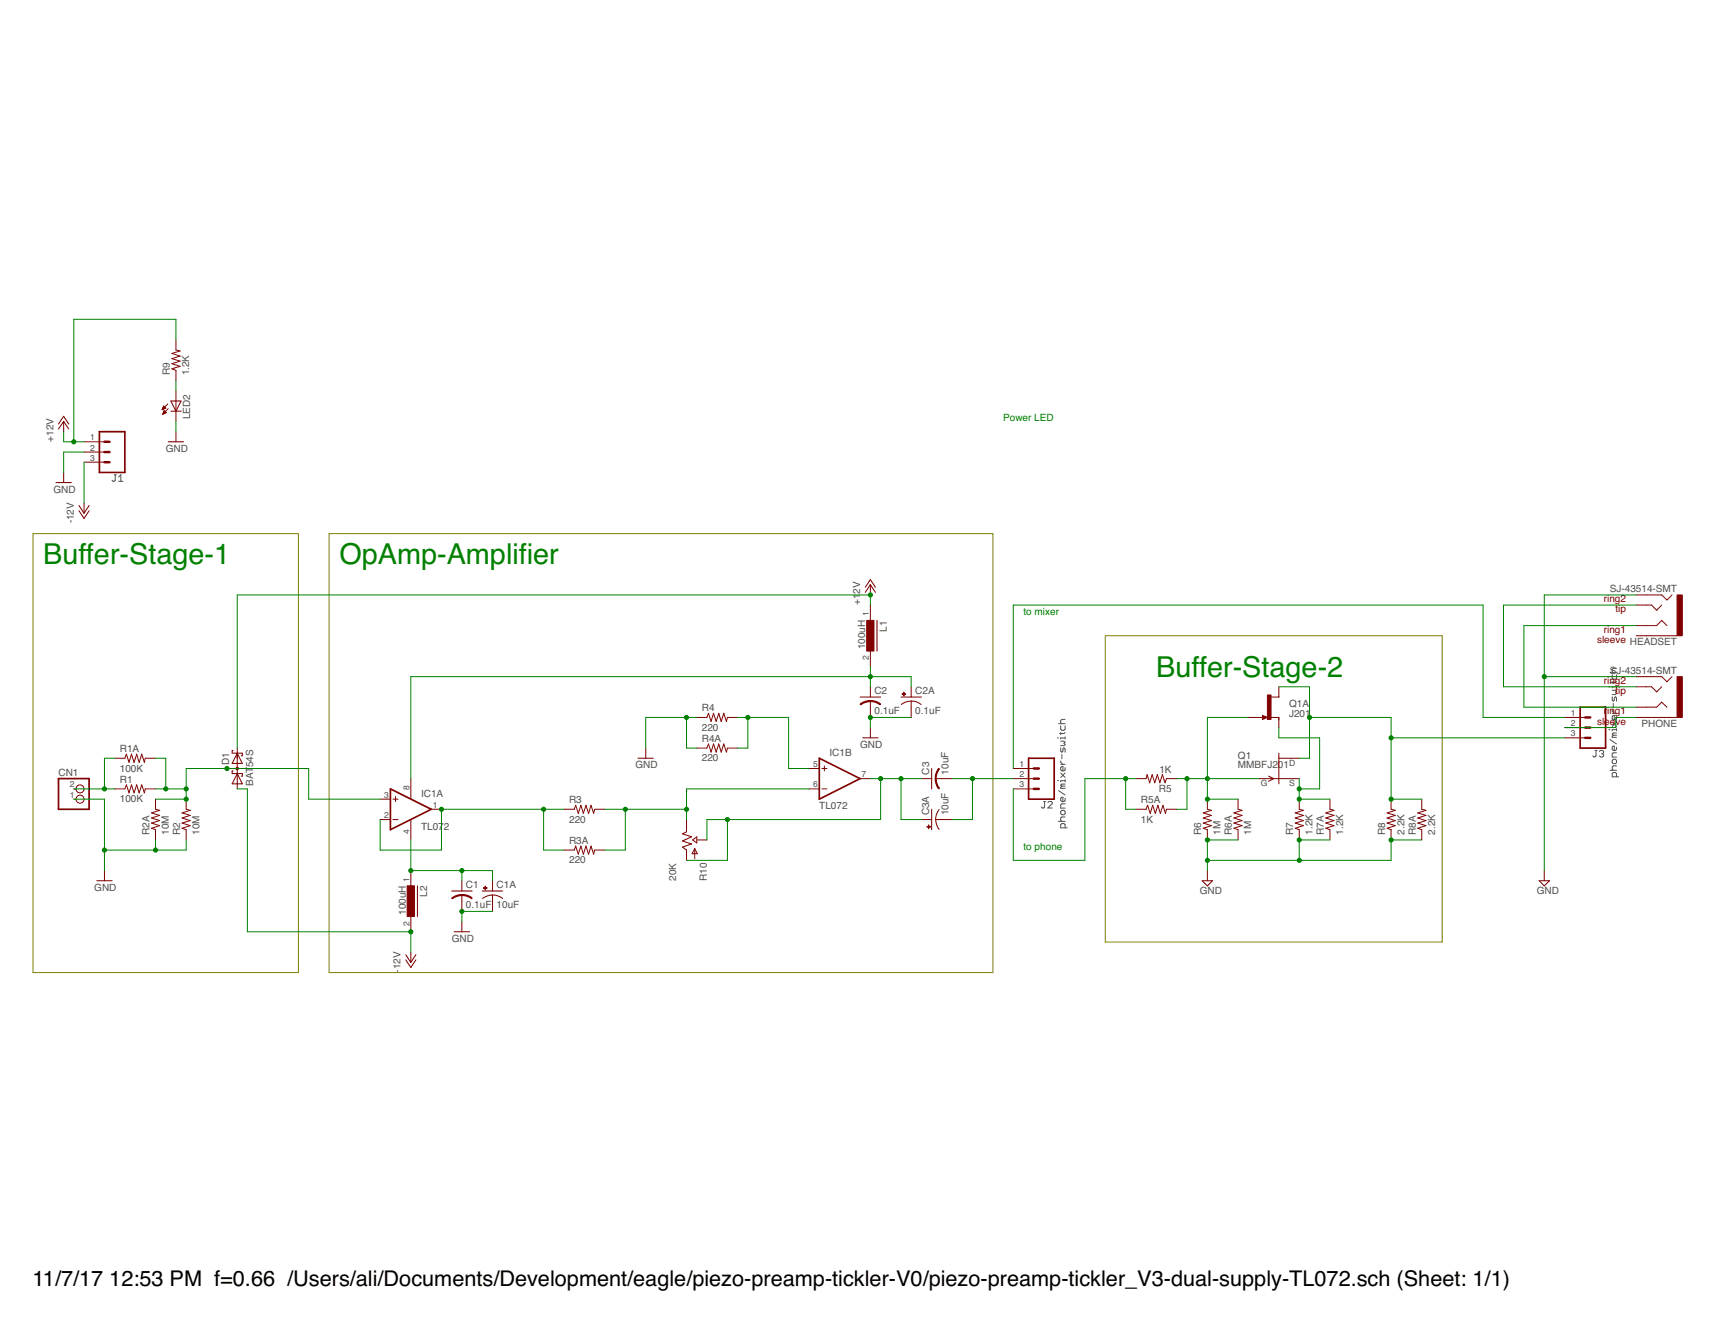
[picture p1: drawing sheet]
<svg xmlns="http://www.w3.org/2000/svg" width="279mm" height="216mm" viewBox="0 0 279 216" stroke-linecap="round" stroke-linejoin="round" font-family="sans-serif">
<path d="M5.4 87h43.2v71.5h-43.2zM53.6 87h108.2v71.5h-108.2zM180.1 103.6h54.8v49.9h-54.8z" fill="none" stroke="#808000" stroke-width=".16"/>
<g fill="none" stroke="#505050" stroke-width=".16">
<path d="M18.6 77.4h.4M18.8 77.4v.9l-.2 .1-.4-.1M19.3 78.4h.7M19.3 77.7l.4-.3v1M172.4 117.9h1.1M172.8 118.3v.5l.2 .2h.3l.2-.2v-.5M172.8 119.4v.3M173.5 117.2h-.5l-.2 .2v.4l.2 .1M173.5 119.4l-.2 .1h-.7M262.1 118.9h.2M262.1 111.9h.2M262.3 109.6h1.1"/>
<path d="M262.7 110v.5l.1 .2h.4l.2-.2v-.5M262.7 111v.4M262.7 113.5v.6l.1 .2 .2-.2v-.4l.2-.2 .2 .2v.6M262.7 115.7v.2l.3 .3M262.7 117.6l.7 .8M262.7 116.2h.7M262.7 112.5h.5l.2 .1-.2 .2 .2 .2-.2 .2h-.5M262.8 119.8l-.1 .3h.7M262.8 119.8h.6M262.8 114.6v.7M263.4 108.9h-.6l-.1 .2v.3l.1 .2M263.4 111.9h-.7v.2"/>
<path d="M263.4 116.8v.3l-.2 .2h-.4l-.1-.2v-.3l.3-.2v.7M263.4 118.9h-.7v.2M263.4 111.8v.3M263.4 118.7v.4M263.4 119.4h-.6l-.1 .2 .1 .2M263.4 117.6l-.7 .8M263.4 111l-.2 .2h-.7M170 130.6h.3M170.2 130.6v.9l-.2 .2-.3-.2M170.7 130.8l.2-.2h.4l.1 .2v.1l-.7 .8h.7M172.3 127.2h.1M172.3 120.2h.1"/>
<path d="M172.4 133.8h1.1M172.4 128.8l1.1 .7M172.8 121.9v.5l.2 .2 .3-.7 .2 .1v.6M172.8 124v.2l.4 .3M172.8 126l.7 .7M172.8 124.5h.7M172.8 120.8h.5l.2 .2-.2 .1 .2 .2-.2 .2h-.5M173 128.1l-.2 .4h.7M173 132h.3l.2 .2v.4l-.2 .2h-.3l-.2-.2v-.4zM173 128.1h.5M173 122.9v.7M173.5 134.9v-.5l-.2-.2h-.3l-.2 .2v.5h1.1"/>
<path d="M173.5 120.2h-.7v.2M173.5 125.1v.3l-.2 .2h-.3l-.2-.2v-.3l.4-.2v.7M173.5 127.2h-.7v.2M173.5 130.1v.3l-.2 .2h-.3l-.2-.2v-.3l.4-.2v.7M173.5 131h-.5l-.2 .1v.6h.7M173.5 133.1h-.5l-.2 .2v.3l.2 .2M173.5 120.1v.3M173.5 127v.4M173.5 127.8h-.5l-.2 .1 .2 .2M173.5 126l-.7 .7M259.8 122.3h.4M260 122.3v.9l-.2 .1-.3-.1"/>
<path d="M260.6 122.4l.1-.1h.4l.2 .1-.2 .4M260.9 122.8h.2M261.1 122.8l.2 .2-.2 .3h-.4l-.1-.1M262.3 125.5h1.1M262.3 120.5l1.1 .7M262.8 123.7h.4l.2 .2v.4l-.2 .1h-.4l-.1-.1v-.4zM263.4 126.6v-.6l-.2-.1h-.4l-.1 .1v.6h1M263.4 121.8v.3l-.2 .2h-.4l-.1-.2v-.3l.3-.2v.7M263.4 122.7h-.6l-.1 .1v.6h.7M263.4 124.8h-.6l-.1 .2v.3l.1 .2"/>
</g>
<g fill="none" stroke="#800000" stroke-width=".17">
<path d="M9.1 78.6h2.5M9.5 69.9l.9-1.2 .8 1.2M9.5 69.1l.9-1.3 .8 1.3M27.4 72h2.5M27.8 65.3h1.7l-.8 1.7zM27.8 67h1.7M12.9 82.4l.8 1.2 .8-1.2M12.9 83.2l.8 1.3 .8-1.3M141 96.5l.8-1.2 .8 1.2M141 95.7l.8-1.3 .8 1.3M140.1 113.6h3.4M142.9 101.1v5"/>
<path d="M146.8 113.6h3.3M146.8 114.8a2.66 2.66 0 0 1 3.3 0M38 125.6h-.2v.4h1.7v.5h-.2M38 122.3h-.2v.4h1.7v.4h-.2M38.7 126l.8 1.7h-1.7zM38.7 122.7l.8 1.7h-1.7zM103.9 123.5h2.5M111.8 135.5l-.6 .4 1.5 .5-1.5 .6 1.5 .5-1.5 .5 .6 .5M140.5 120.2h2.5M151.8 125.2v3.3M151.8 131.9v3.3M152.4 133.5a2.77 2.77 0 0 0 .6 1.6"/>
<path d="M153 131.9a2.6 2.6 0 0 0-.6 1.6M206.7 126.5l.8 .4-.8 .4M208.3 122.7v5M15.8 143.5h2.5M66.1 155.6l.8 1.2 .9-1.2M66.1 156.4l.8 1.2 .9-1.2M68 144.4v4.9M73.6 145.2h3.3M74 151.8h2.5M78.6 145.2h3.3M78.6 146.4a2.69 2.69 0 0 1 3.3 0M195.9 143.5h1.6l-.8 .9z"/>
<path d="M250.8 143.5h1.6l-.8 .9z"/>
</g>
<g fill="none" stroke="#800000" stroke-width=".16">
<path d="M28.7 55.4v1.6l.6 .2-1.3 .4 1.3 .4-1.3 .4 1.3 .4-1.3 .5 1.3 .4-1.3 .4 .7 .2v1.7M10.4 68.7v1.6M10.4 77v1.6M13.7 72h3.3M13.7 73.7h3.3M13.7 75.3h3.3M26.4 66.7h.2M26.5 66.6h.2M26.5 66.5h.4M26.5 67.4h.1M26.5 66.5h.5M26.6 66.4h.3"/>
<path d="M26.6 67.4h.2M26.6 67.3h.4M26.6 67.2h.5M26.6 66.3h.2M26.6 66.2h.1M26.6 67.2h.4M26.7 66.2l.3 .3-.6 .3zM26.7 67.1h.2M26.7 67h.2M26.7 67h.1M27.1 67.2l-.3-.3-.3 .6M27.1 67.2l-.6 .3"/>
<path d="M27.3 65.8l-.9 1M27.4 66.6l-.9 .9M28.7 63.7v5M28.7 70.3v1.7M13.7 82v1.6M141.8 95.3v1.6M141.8 98.6v3.3M266.6 96.9h4.1l.9 .9 .8-.9M266.6 98.6h2.5l.8 .8 .8-.8M113.5 116.9h1.7l.2-.7 .4 1.4 .4-1.4 .5 1.4 .4-1.4 .4 1.4 .4-1.4 .4 1.4 .2-.7h1.7M141.8 105.3v3.3M141.8 111.9v1.7"/>
<path d="M141.8 114.2v2.7M141.8 118.6v1.6M148.4 111.9v1.7M148.4 114.2v2.7M203.3 116.9h3.2M205.7 116.6l.8 .3-.8 .3zM207 116.9h1.3v1.7M208.3 111.9v1.7h-1.3M254.9 116.9h3.4M254.9 118.6h3.4M266.6 116.9h6.6M266.6 110.3h4.1l.9 .8 .8-.8"/>
<path d="M266.6 115.2h3.3l.8-.8 .9 .8M266.6 111.9h2.5l.8 .8 .8-.8M266.6 101.9h3.3l.8-.8 .9 .8M266.6 103.6h6.6M12 130.2h.4M12 128.5h.4M18.7 128.5h1.6l.3-.6 .4 1.3 .4-1.3 .4 1.3 .5-1.3 .4 1.3 .4-1.3 .4 1.3 .2-.7h1.6M18.7 123.5h1.6l.3-.6 .4 1.3 .4-1.3 .4 1.3 .5-1.3 .4 1.3 .4-1.3 .4 1.3 .2-.7h1.6M25.3 130.2v1.7l.7 .1-1.3 .5 1.3 .4-1.3 .4 1.3 .4-1.3 .4 1.3 .4-1.3 .5 .6 .2v1.7M30.3 130.2v1.7l.7 .1-1.3 .5 1.3 .4-1.3 .4 1.3 .4-1.3 .4 1.3 .4-1.3 .5 .6 .2v1.7M37 125.2h1.7M38.7 121.9v6.6"/>
<path d="M61.9 130.2h1.7M61.9 133.5h1.7M64 130.2h.9M64 133.5h.9M64.4 129.8v.8M66.9 126.9v3.3M66.9 133.5v3.4M70.3 131.9h1.6M91.9 131.9h1.7l.2-.7 .4 1.3 .4-1.3 .4 1.3 .5-1.3 .4 1.3 .4-1.3 .4 1.3 .2-.6h1.6M91.9 138.5h1.7l.2-.6 .4 1.3 .4-1.3 .4 1.3 .5-1.3 .4 1.3 .4-1.3 .4 1.3 .2-.7h1.6M105.2 121.9v1.6M111.8 133.5v2"/>
<path d="M111.8 138.5v1.7M112.8 136.9l.7-.5v1zM113.2 138.3v1.6M113.2 138.3l.4 .8h-.8zM113.5 121.9h1.7l.2-.7 .4 1.4 .4-1.4 .5 1.4 .4-1.4 .4 1.4 .4-1.4 .4 1.4 .2-.7h1.7M113.5 136.9h1.7M131.8 125.2h1.7M131.8 128.5h1.7M133.9 125.2h.8M133.9 128.5h.8M134.3 124.8v.8M140.1 126.9h1.7"/>
<path d="M150.1 133.5h1.7M150.1 126.9h1.7M152.4 133.5h2.7M152.4 126.9h2.7M165.1 125.2h3.3M165.1 128.5h3.3M165.1 126.9h3.3M185.1 131.9h1.6l.3-.7 .4 1.3 .4-1.3 .4 1.3 .4-1.3 .4 1.3 .5-1.3 .4 1.3 .1-.6h1.7M185.1 126.9h1.6l.2-.7 .4 1.4 .4-1.4 .4 1.4 .5-1.4 .4 1.4 .4-1.4 .4 1.4 .2-.7h1.7M196.7 130.2v1.7l.7 .1-1.4 .5 1.4 .4-1.4 .4 1.4 .4-1.4 .4 1.4 .4-1.4 .5 .7 .2v1.7M201.7 130.2v1.7l.7 .1-1.4 .5 1.4 .4-1.4 .4 1.4 .4-1.4 .4 1.4 .4-1.4 .5 .7 .2v1.7M205 126.9h6.7"/>
<path d="M208.3 123.5h3.4M211.7 130.2v1.7l.6 .1-1.3 .5 1.3 .4-1.3 .4 1.3 .4-1.3 .4 1.3 .4-1.3 .5 .7 .2v1.7M216.7 130.2v1.7l.6 .1-1.3 .5 1.3 .4-1.3 .4 1.3 .4-1.3 .4 1.3 .4-1.3 .5 .7 .2v1.7M226.6 130.2v1.7l.7 .1-1.3 .5 1.3 .4-1.3 .4 1.3 .4-1.3 .4 1.3 .4-1.3 .5 .6 .2v1.7M231.6 130.2v1.7l.7 .1-1.3 .5 1.3 .4-1.3 .4 1.3 .4-1.3 .4 1.3 .4-1.3 .5 .6 .2v1.7M254.9 120.2h3.4M17 141.9v1.6M66.9 141.9v3.3M66.9 148.5v3.3M66.9 155.2v1.6M75.2 143.5v1.7M75.2 145.8v2.7"/>
<path d="M75.2 150.2v1.6M80.2 143.5v1.7M80.2 145.8v2.7M196.7 141.9v1.6M251.6 141.9v1.6"/>
<circle cx="13" cy="130.2" r=".66"/>
<circle cx="13" cy="128.5" r=".66"/>
</g>
<path d="M16.2 70.3h4.1v6.7h-4.1zM257.4 115.2h4.2v6.7h-4.2zM9.5 126.9h5v5h-5zM63.6 128.5l6.7 3.4-6.7 3.3zM133.5 123.5l6.6 3.4-6.6 3.3zM167.6 123.5h4.1v6.7h-4.1z" fill="none" stroke="#800000" stroke-width=".28"/>
<g fill="#800000" stroke="#800000" stroke-width=".16">
<path d="M141.8 114.2a2.39 2.39 0 0 1 1.7 .5l-.1 .2a2.56 2.56 0 0 0-1.6-.6z" fill-rule="evenodd"/>
<path d="M140.1 114.7a2.43 2.43 0 0 1 1.7-.5v.1a2.82 2.82 0 0 0-1.6 .6z" fill-rule="evenodd"/>
<path d="M152.9 125.2l.2 .1a2.64 2.64 0 0 0-.6 1.6h-.1v-.2a2.43 2.43 0 0 1 .5-1.5z" fill-rule="evenodd"/>
<path d="M152.4 126.9h.1a2.45 2.45 0 0 0 .6 1.5l-.2 .1a2.43 2.43 0 0 1-.5-1.6z" fill-rule="evenodd"/>
<path d="M75.2 145.8a2.39 2.39 0 0 1 1.7 .5l-.1 .2a2.56 2.56 0 0 0-1.6-.6z" fill-rule="evenodd"/>
<path d="M73.6 146.3l1-.5h.6v.1a2.82 2.82 0 0 0-1.5 .6z" fill-rule="evenodd"/>
<circle cx="38.6" cy="125.2" r=".21"/>
</g>
<g fill="#800000" stroke="#800000" stroke-width=".16">
<path d="M141.2 101.1h1.2v5h-1.2z"/>
<path d="M151.3 134.4v.6z"/>
<path d="M151 134.7h.6v.1h-.6z"/>
<path d="M206.5 113.2h.6v4h-.6z"/>
<path d="M147 113.1h.6h-.6z"/>
<path d="M147.2 112.8h.1v.6h-.1z"/>
<path d="M66.3 144.3h1.2v5h-1.2z"/>
<path d="M78.8 144.7h.6h-.6z"/>
<path d="M79 144.4h.1v.6h-.1z"/>
<path d="M273.2 110.3h.9v6.6h-.9z"/>
<path d="M273.2 96.9h.9v6.7h-.9z"/>
</g>
<path d="M17 75.3h.8M17 73.7h.8M17 72h.8M258.3 118.6h.8M258.3 116.9h.8M168.4 128.5h.8M168.4 126.9h.8M168.4 125.2h.8M258.3 120.2h.8" fill="none" stroke="#800000" stroke-width=".4"/>
<path d="M206.2 116.9l-.4 .2v-.4l.5 .2" fill="none" stroke="#800000" stroke-width=".21"/>
<g fill="none" stroke="#008000" stroke-width=".16">
<path d="M28.7 55.4v-3.4h-16.7v20M10.4 70.3v1.7h3.3M13.7 73.7h-3.3v3.3M13.7 75.3v6.7M28.7 62v1.7M28.7 68.7v1.6M141.8 98.6v-1.7h-103.1v25M266.6 96.9h-15v45M266.6 98.6h-21.7v13.3h21.7M111.8 116.9v5h1.7M113.5 116.9h-8.3v5M120.2 116.9h8.3v8.3h3.3"/>
<path d="M121.8 116.9v5h-1.6M141.8 108.6v3.3M148.4 116.9h-6.6v1.7M148.4 111.9v-1.6h-81.5v16.6M203.3 116.9h-6.6v13.3h5M208.3 118.6v1.6h6.7v8.3h-3.3M208.3 111.9h5v11.6h-1.6M213.3 116.9h13.3v13.3h5M251.6 110.3h15M254.9 116.9h-13.3v-18.3h-76.5v26.6M266.6 116.9h-3.4v1.7h-8.3M266.6 101.9h-18.3v13.3h18.3"/>
<path d="M12 130.2h5v11.7M12 128.5h6.7M18.7 123.5h-1.7v5M25.3 130.2h5v-5h20v5h11.6M25.3 136.9v1.6M25.3 128.5h5M25.3 123.5h1.7v5M30.3 136.9v1.6h-13.3M38.7 128.5h1.6v23.3h26.6v3.4M66.9 136.9v5h13.3v1.6M88.6 131.9v6.6h3.3M91.9 131.9h-20v6.6h-10v-5"/>
<path d="M98.5 131.9h13.3M101.9 131.9v6.6h-3.4M118.5 133.5v6.7h-6.7M131.8 128.5h-20v5M141.8 126.9h8.3M143.5 126.9v6.6h-28.3v3.4M146.8 126.9v6.6h3.3M155.1 126.9h10M158.4 126.9v6.6h-3.3M183.4 126.9v5h1.7M185.1 126.9h-8.4v13.3h-11.6v-11.7M191.7 126.9h13.3"/>
<path d="M193.4 126.9v5h-1.7M201.7 136.9h-5v5M211.7 126.9v3.3h5M216.7 136.9h-5v3.3M226.6 120.2h28.3M231.6 136.9h-5v3.3h-29.9M75.2 141.9v1.6M80.2 148.5h-5v1.7"/>
</g>
<g fill="#008000" stroke="#008000" stroke-width=".16">
<circle cx="141.8" cy="116.9" r=".34"/>
<circle cx="17" cy="138.5" r=".34"/>
<circle cx="25.3" cy="138.5" r=".34"/>
<circle cx="211.7" cy="140.2" r=".34"/>
<circle cx="196.7" cy="140.2" r=".34"/>
<circle cx="196.7" cy="136.9" r=".34"/>
<circle cx="211.7" cy="136.9" r=".34"/>
<circle cx="226.6" cy="136.9" r=".34"/>
<circle cx="251.6" cy="110.3" r=".34"/>
<circle cx="75.2" cy="148.5" r=".34"/>
<circle cx="111.8" cy="116.9" r=".34"/>
<circle cx="141.8" cy="96.9" r=".34"/>
<circle cx="12" cy="72" r=".34"/>
<circle cx="71.9" cy="131.9" r=".34"/>
<circle cx="88.6" cy="131.9" r=".34"/>
<circle cx="121.8" cy="116.9" r=".34"/>
<circle cx="111.8" cy="131.9" r=".34"/>
<circle cx="101.9" cy="131.9" r=".34"/>
<circle cx="158.4" cy="126.9" r=".34"/>
<circle cx="17" cy="128.5" r=".34"/>
<circle cx="118.5" cy="133.5" r=".34"/>
<circle cx="143.5" cy="126.9" r=".34"/>
<circle cx="146.8" cy="126.9" r=".34"/>
<circle cx="141.8" cy="110.3" r=".34"/>
<circle cx="30.3" cy="128.5" r=".34"/>
<circle cx="27" cy="128.5" r=".34"/>
<circle cx="30.3" cy="130.2" r=".34"/>
<circle cx="37" cy="125.2" r=".34"/>
<circle cx="211.7" cy="128.5" r=".34"/>
<circle cx="211.7" cy="130.2" r=".34"/>
<circle cx="196.7" cy="126.9" r=".34"/>
<circle cx="193.4" cy="126.9" r=".34"/>
<circle cx="196.7" cy="130.2" r=".34"/>
<circle cx="213.3" cy="116.9" r=".34"/>
<circle cx="226.6" cy="130.2" r=".34"/>
<circle cx="226.6" cy="120.2" r=".34"/>
<circle cx="183.4" cy="126.9" r=".34"/>
<circle cx="66.9" cy="141.9" r=".34"/>
<circle cx="75.2" cy="141.9" r=".34"/>
<circle cx="66.9" cy="151.8" r=".34"/>
</g>
<g font-size="4.7" fill="#008000">
<text x="7" y="92">Buffer-Stage-1</text>
<text x="55.3" y="92">OpAmp-Amplifer</text>
<text x="84.5" y="92">i</text>
<text x="188.4" y="110.2">Buffer-Stage-2</text>
</g>
<g font-size="3.5">
<text x="5.3" y="209.6">11/7/17</text>
<text x="17.8" y="209.6">12:53 PM f=0.66 /Users/ali/Documents/Development/eagle/piezo-preamp-tickler-V0/piezo-preamp-tickler_V3-dual-supply-TL072.sch (Sheet: 1/1)</text>
</g>
<g font-size="1.6" fill="#505050">
<text x="27.7" y="61.2" transform="rotate(-90 27.7 61.2)">R9</text>
<text x="30.8" y="61.2" transform="rotate(-90 30.8 61.2)">1.2K</text>
<text x="8.7" y="72" transform="rotate(-90 8.7 72)">+12V</text>
<text x="31" y="68.3" transform="rotate(-90 31 68.3)">LED2</text>
<text x="27" y="73.7">GND</text>
<text x="8.7" y="80.3">GND</text>
<text x="12" y="85.3" transform="rotate(-90 12 85.3)">-12V</text>
<text x="140.1" y="98.6" transform="rotate(-90 140.1 98.6)">+1</text>
<text x="140.1" y="96.7" transform="rotate(-90 140.1 96.7)">2V</text>
<text x="262.3" y="96.4">SJ-43514-SMT</text>
<text x="141" y="105.8" transform="rotate(-90 141 105.8)">100uH</text>
<text x="144.5" y="102.9" transform="rotate(-90 144.5 102.9)">L1</text>
<text x="142.5" y="113.2">C2</text>
<text x="149.1" y="113.2">C2A</text>
<text x="262.3" y="109.7">SJ-43514-SMT</text>
<text x="114.3" y="119.1">220</text>
<text x="114.3" y="115.9">R4</text>
<text x="142.5" y="116.3">0.1uF</text>
<text x="149.1" y="116.3">0.1uF</text>
<text x="210" y="116.9">J201</text>
<text x="210" y="115.2">Q1A</text>
<text x="267.4" y="118.4">PHONE</text>
<text x="19.5" y="125.7">100K</text>
<text x="19.5" y="122.6">R1A</text>
<text x="37.3" y="124.7" transform="rotate(-90 37.3 124.7)">D1</text>
<text x="41.2" y="125" transform="rotate(-90 41.2 125)">54S</text>
<text x="103.5" y="125.2">GND</text>
<text x="114.3" y="124.1">220</text>
<text x="114.3" y="120.9">R4A</text>
<text x="135.1" y="123.1">IC1B</text>
<text x="140.1" y="121.9">GND</text>
<text x="188.9" y="125.9">1K</text>
<text x="201.7" y="125.2">MMBFJ201</text>
<text x="201.7" y="123.6">Q1</text>
<text x="9.5" y="126.5">CN1</text>
<text x="19.5" y="130.7">100K</text>
<text x="19.5" y="127.6">R1</text>
<text x="41.2" y="128" transform="rotate(-90 41.2 128)">BAT</text>
<text x="68.6" y="129.8">IC1A</text>
<text x="92.7" y="130.9">R3</text>
<text x="133.5" y="131.9">TL072</text>
<text x="151.4" y="126.2" transform="rotate(-90 151.4 126.2)">C3</text>
<text x="154.5" y="126.2" transform="rotate(-90 154.5 126.2)">10uF</text>
<text x="185.9" y="130.9">R5A</text>
<text x="188.8" y="129">R5</text>
<text x="24.4" y="136" transform="rotate(-90 24.4 136)">R2A</text>
<text x="27.5" y="136" transform="rotate(-90 27.5 136)">10M</text>
<text x="29.3" y="136" transform="rotate(-90 29.3 136)">R2</text>
<text x="32.5" y="136" transform="rotate(-90 32.5 136)">10M</text>
<text x="68.6" y="135.2">TL07</text>
<text x="72.3" y="135.2">2</text>
<text x="92.7" y="134">220</text>
<text x="92.7" y="137.5">R3A</text>
<text x="151.4" y="132.9" transform="rotate(-90 151.4 132.9)">C3A</text>
<text x="154.5" y="132.9" transform="rotate(-90 154.5 132.9)">10uF</text>
<text x="185.9" y="134">1K</text>
<text x="195.7" y="136" transform="rotate(-90 195.7 136)">R6</text>
<text x="198.9" y="136" transform="rotate(-90 198.9 136)">1M</text>
<text x="200.7" y="136" transform="rotate(-90 200.7 136)">R6A</text>
<text x="203.8" y="136" transform="rotate(-90 203.8 136)">1M</text>
<text x="210.7" y="136" transform="rotate(-90 210.7 136)">R7</text>
<text x="213.8" y="136" transform="rotate(-90 213.8 136)">1.2K</text>
<text x="215.7" y="136" transform="rotate(-90 215.7 136)">R7A</text>
<text x="218.8" y="136" transform="rotate(-90 218.8 136)">1.2K</text>
<text x="225.7" y="136" transform="rotate(-90 225.7 136)">R8</text>
<text x="228.8" y="136" transform="rotate(-90 228.8 136)">2.2K</text>
<text x="230.7" y="136" transform="rotate(-90 230.7 136)">R8A</text>
<text x="233.8" y="136" transform="rotate(-90 233.8 136)">2.2K</text>
<text x="92.7" y="140.7">220</text>
<text x="110.2" y="143.5" transform="rotate(-90 110.2 143.5)">20K</text>
<text x="115.2" y="143.5" transform="rotate(-90 115.2 143.5)">R10</text>
<text x="15.4" y="145.2">GND</text>
<text x="66.1" y="149.1" transform="rotate(-90 66.1 149.1)">100uH</text>
<text x="69.6" y="146.2" transform="rotate(-90 69.6 146.2)">L2</text>
<text x="75.9" y="147.9">0.1uF 10uF</text>
<text x="75.9" y="144.8">C1</text>
<text x="80.9" y="144.8">C1A</text>
<text x="195.4" y="145.6">GND</text>
<text x="250.3" y="145.6">GND</text>
<text x="73.6" y="153.5">GND</text>
<text x="65.3" y="158.5" transform="rotate(-90 65.3 158.5)">-12V</text>
</g>
<g font-size="1.6" fill="#008000">
<text x="163.4" y="68.7">Power LED</text>
<text x="166.7" y="100.3">to mixer</text>
<text x="166.7" y="138.5">to phone</text>
</g>
<g font-size="1.6" fill="#800000">
<text x="261.3" y="98.1">ring2</text>
<text x="263.2" y="99.8">tip</text>
<text x="260.2" y="104.8">sleeve HEADSET</text>
<text x="261.3" y="103.1">ring1</text>
<text x="261.3" y="111.4">ring2</text>
<text x="263.2" y="113.1">tip</text>
<text x="260.2" y="118.1">sleeve</text>
<text x="261.3" y="116.4">r</text>
<text x="261.8" y="116.4">ing1</text>
</g>
<g font-size="1.4" fill="#505050">
<text x="14.7" y="71.8">1</text>
<text x="14.7" y="73.4">2</text>
<text x="14.7" y="75.1">3</text>
<text x="141.6" y="100.4" transform="rotate(-90 141.6 100.4)">1</text>
<text x="141.6" y="107.6" transform="rotate(-90 141.6 107.6)">2</text>
<text x="255.9" y="116.7">1</text>
<text x="255.9" y="118.3">2</text>
<text x="255.9" y="120">3</text>
<text x="132.5" y="125">5</text>
<text x="166.1" y="125">1</text>
<text x="210" y="124.8">D</text>
<text x="11.4" y="128.3">2</text>
<text x="11.4" y="130">1</text>
<text x="62.6" y="130">3</text>
<text x="66.7" y="128.7" transform="rotate(-90 66.7 128.7)">8</text>
<text x="70.5" y="131.6">1</text>
<text x="132.5" y="128.3">6</text>
<text x="140.4" y="126.6">7</text>
<text x="166.1" y="126.6">2</text>
<text x="166.1" y="128.3">3</text>
<text x="205.4" y="128.1">G</text>
<text x="210" y="128.1">S</text>
<text x="62.6" y="133.3">2</text>
<text x="66.7" y="135.8" transform="rotate(-90 66.7 135.8)">4</text>
<text x="66.7" y="143.6" transform="rotate(-90 66.7 143.6)">1</text>
<text x="66.7" y="150.8" transform="rotate(-90 66.7 150.8)">2</text>
</g>
</svg>
